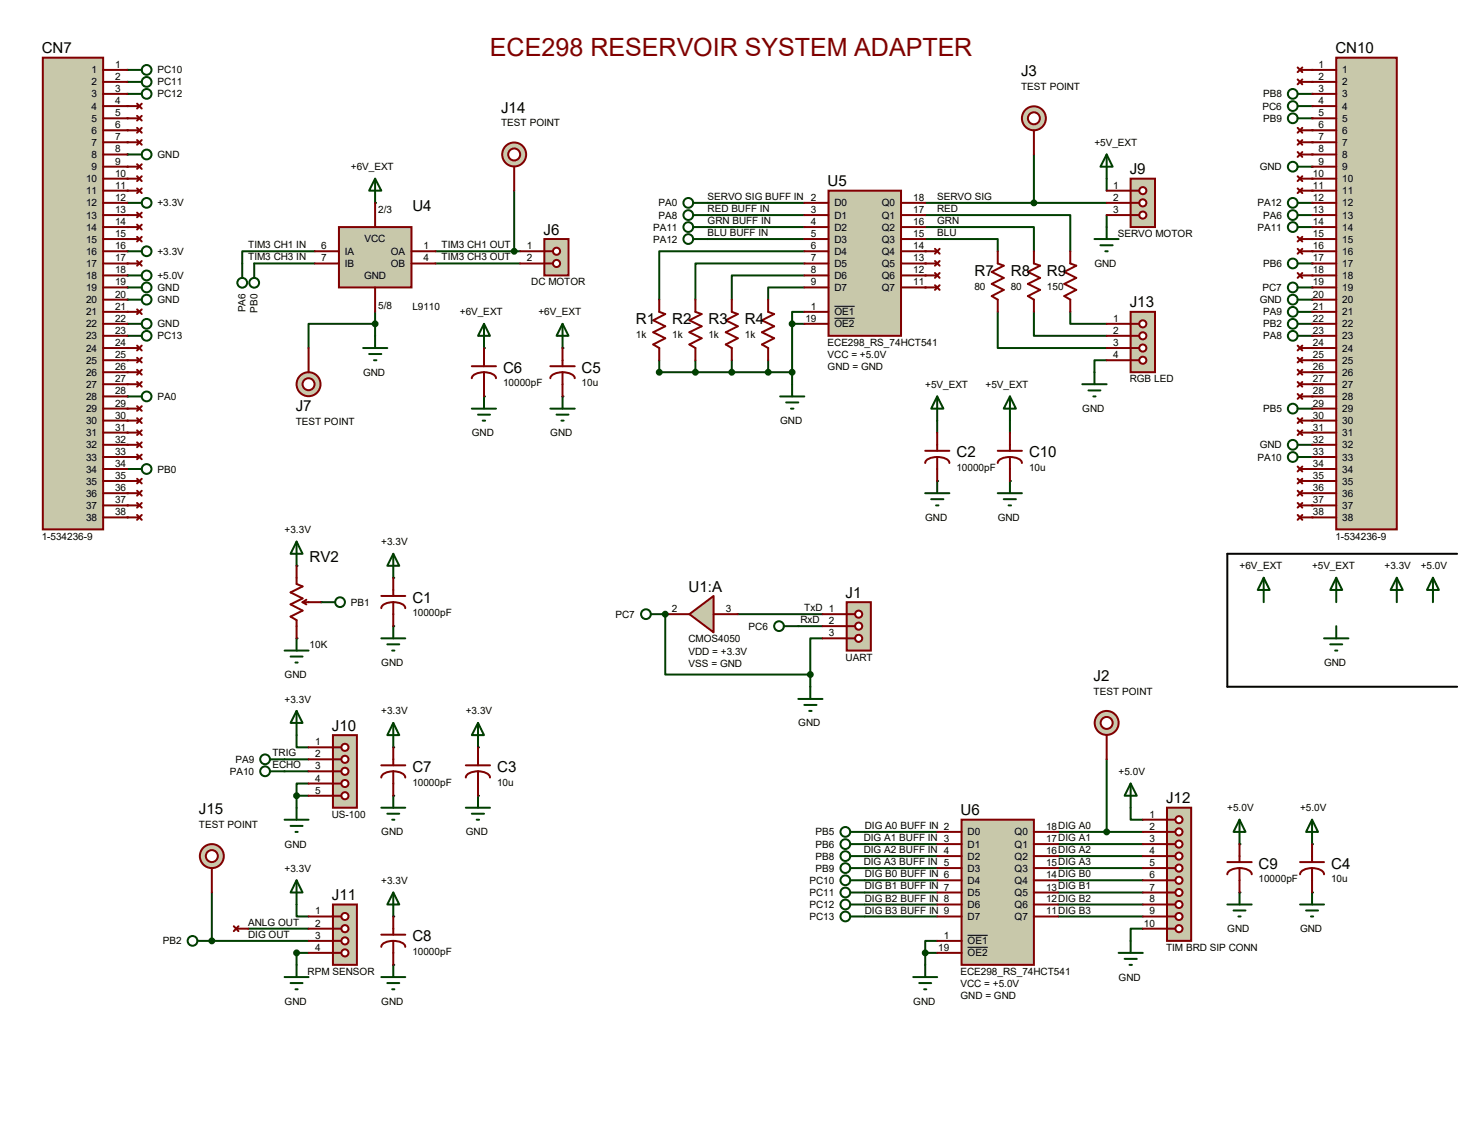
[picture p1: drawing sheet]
<svg xmlns="http://www.w3.org/2000/svg" width="279mm" height="216mm" viewBox="0 0 279 216" stroke-linecap="round" stroke-linejoin="round" font-family="sans-serif">
<path d="M48.5 50.2h11.6M60.1 47.9h-13.9v2.3M83.1 50.2h16.2" fill="none" stroke="#004000" stroke-width=".38"/>
<g fill="#004000">
<circle cx="71.6" cy="38.7" r=".19"/>
<circle cx="56.6" cy="121.8" r=".19"/>
<circle cx="56.6" cy="107.9" r=".19"/>
<circle cx="61.2" cy="114.9" r=".19"/>
</g>
<g fill="none" stroke="#004000" stroke-width=".38">
<path d="M211.2 34.1v2.3M190.4 59.5v6.9h20.8M197.3 59.5v4.6h13.9M204.3 59.5v2.3h6.9M211.2 41v2.3M211.2 68.7h-2.3v2.3M54.3 144.8h4.6M54.3 147.1h4.6M56.6 140.2v2.3h2.3M56.6 151.8v2.3M56.6 151.8h2.3M58.9 149.4h-2.3v2.4"/>
<path d="M165.1 158.7h13.8M215.8 154.1v2.2h2.3M165.1 161h13.8M165.1 163.3h13.8M165.1 165.6h13.8M165.1 167.9h13.8M165.1 170.2h13.8M165.1 172.5h13.8M165.1 174.8h13.8M178.9 179.5h-2.3v2.2M202 161h16.1M202 163.3h16.1"/>
<path d="M202 165.6h16.1M202 167.9h16.1M202 170.2h16.1M202 172.5h16.1M202 174.8h16.1M218.1 177.1h-2.3v2.4M176.6 181.7v2.3M176.6 181.7h2.3"/>
</g>
<g fill="#004000">
<circle cx="91.2" cy="151.8" r=".19"/>
<circle cx="91.2" cy="142.5" r=".19"/>
<circle cx="250.4" cy="170.2" r=".19"/>
<circle cx="250.4" cy="161" r=".19"/>
<circle cx="107.4" cy="75.6" r=".19"/>
<circle cx="107.4" cy="66.4" r=".19"/>
</g>
<path d="M135 38.7h18.5M135 41h18.5M135 43.3h18.5M135 45.6h18.5M176.6 41h27.7v6.9M176.6 43.3h20.7v4.6M176.6 45.6h13.8v2.3" fill="none" stroke="#004000" stroke-width=".38"/>
<g fill="#004000">
<circle cx="176.6" cy="47.9" r=".19"/>
<circle cx="176.6" cy="50.2" r=".19"/>
<circle cx="176.6" cy="52.5" r=".19"/>
<circle cx="176.6" cy="54.8" r=".19"/>
</g>
<path d="M127 117.1v11.6h27.6M140.8 117.1h16.2M152.4 119.4h4.6M154.6 128.7v2.3M157 121.8h-2.4v6.9M47.4 177.1h11.5M56.6 172.5v2.3h2.3" fill="none" stroke="#004000" stroke-width=".38"/>
<g fill="#004000">
<circle cx="127" cy="117.1" r=".19"/>
<circle cx="92.4" cy="75.6" r=".19"/>
<circle cx="92.4" cy="66.4" r=".19"/>
<circle cx="75.1" cy="119.4" r=".19"/>
<circle cx="75.1" cy="110.2" r=".19"/>
<circle cx="178.9" cy="91.7" r=".19"/>
</g>
<path d="M178.9 80.2v2.3" fill="none" stroke="#004000" stroke-width=".38"/>
<g fill="#004000">
<circle cx="75.1" cy="151.8" r=".19"/>
<circle cx="75.1" cy="142.5" r=".19"/>
<circle cx="75.1" cy="184" r=".19"/>
<circle cx="75.1" cy="174.8" r=".19"/>
<circle cx="236.6" cy="170.2" r=".19"/>
<circle cx="236.6" cy="161" r=".19"/>
<circle cx="192.7" cy="91.7" r=".19"/>
</g>
<path d="M192.7 80.2v2.3" fill="none" stroke="#004000" stroke-width=".38"/>
<g fill="#004000">
<circle cx="24.3" cy="13.3" r=".19"/>
<circle cx="24.3" cy="34.1" r=".19"/>
<circle cx="24.3" cy="36.4" r=".19"/>
<circle cx="24.3" cy="38.7" r=".19"/>
<circle cx="24.3" cy="41" r=".19"/>
<circle cx="24.3" cy="43.3" r=".19"/>
<circle cx="24.3" cy="45.6" r=".19"/>
<circle cx="24.3" cy="47.9" r=".19"/>
<circle cx="24.3" cy="50.2" r=".19"/>
<circle cx="24.3" cy="52.5" r=".19"/>
<circle cx="24.3" cy="54.8" r=".19"/>
<circle cx="24.3" cy="15.6" r=".19"/>
<circle cx="24.3" cy="57.1" r=".19"/>
<circle cx="24.3" cy="59.5" r=".19"/>
<circle cx="24.3" cy="61.8" r=".19"/>
<circle cx="24.3" cy="64.1" r=".19"/>
<circle cx="24.3" cy="66.4" r=".19"/>
<circle cx="24.3" cy="68.7" r=".19"/>
<circle cx="24.3" cy="71" r=".19"/>
<circle cx="24.3" cy="73.3" r=".19"/>
<circle cx="24.3" cy="75.6" r=".19"/>
<circle cx="24.3" cy="77.9" r=".19"/>
<circle cx="24.3" cy="17.9" r=".19"/>
<circle cx="24.3" cy="80.2" r=".19"/>
<circle cx="24.3" cy="82.5" r=".19"/>
<circle cx="24.3" cy="84.8" r=".19"/>
<circle cx="24.3" cy="87.2" r=".19"/>
<circle cx="24.3" cy="89.5" r=".19"/>
<circle cx="24.3" cy="91.7" r=".19"/>
<circle cx="24.3" cy="94.1" r=".19"/>
<circle cx="24.3" cy="96.4" r=".19"/>
<circle cx="24.3" cy="98.7" r=".19"/>
<circle cx="24.3" cy="20.2" r=".19"/>
<circle cx="24.3" cy="22.6" r=".19"/>
<circle cx="24.3" cy="24.8" r=".19"/>
<circle cx="24.3" cy="27.1" r=".19"/>
<circle cx="24.3" cy="29.5" r=".19"/>
<circle cx="24.3" cy="31.8" r=".19"/>
<circle cx="250.4" cy="13.3" r=".19"/>
<circle cx="250.4" cy="34.1" r=".19"/>
<circle cx="250.4" cy="36.4" r=".19"/>
<circle cx="250.4" cy="38.7" r=".19"/>
<circle cx="250.4" cy="41" r=".19"/>
<circle cx="250.4" cy="43.3" r=".19"/>
<circle cx="250.4" cy="45.6" r=".19"/>
<circle cx="250.4" cy="47.9" r=".19"/>
<circle cx="250.4" cy="50.2" r=".19"/>
<circle cx="250.4" cy="52.5" r=".19"/>
<circle cx="250.4" cy="54.8" r=".19"/>
<circle cx="250.4" cy="15.6" r=".19"/>
<circle cx="250.4" cy="57.1" r=".19"/>
<circle cx="250.4" cy="59.5" r=".19"/>
<circle cx="250.4" cy="61.8" r=".19"/>
<circle cx="250.4" cy="64.1" r=".19"/>
<circle cx="250.4" cy="66.4" r=".19"/>
<circle cx="250.4" cy="68.7" r=".19"/>
<circle cx="250.4" cy="71" r=".19"/>
<circle cx="250.4" cy="73.3" r=".19"/>
<circle cx="250.4" cy="75.6" r=".19"/>
<circle cx="250.4" cy="77.9" r=".19"/>
<circle cx="250.4" cy="17.9" r=".19"/>
<circle cx="250.4" cy="80.2" r=".19"/>
<circle cx="250.4" cy="82.5" r=".19"/>
<circle cx="250.4" cy="84.8" r=".19"/>
<circle cx="250.4" cy="87.2" r=".19"/>
<circle cx="250.4" cy="89.5" r=".19"/>
<circle cx="250.4" cy="91.7" r=".19"/>
<circle cx="250.4" cy="94.1" r=".19"/>
<circle cx="250.4" cy="96.4" r=".19"/>
<circle cx="250.4" cy="98.7" r=".19"/>
<circle cx="250.4" cy="20.2" r=".19"/>
<circle cx="250.4" cy="22.6" r=".19"/>
<circle cx="250.4" cy="24.8" r=".19"/>
<circle cx="250.4" cy="27.1" r=".19"/>
<circle cx="250.4" cy="29.5" r=".19"/>
<circle cx="250.4" cy="31.8" r=".19"/>
</g>
<g fill="none" stroke="#004000" stroke-width=".38">
<path d="M98.1 36.4v11.5M176.6 38.7h34.6M197.3 29.5v9.2M71.6 59.5v4.6M83.1 47.9h16.2M153.5 47.9h-27.7v9.2M153.5 50.2h-20.8v6.9M153.5 52.5h-13.8v4.6M153.5 54.8h-6.9v2.3M153.5 59.5h-2.3v2.3M71.6 61.8h-12.7v4.6M125.8 68.7v2.3h25.4"/>
<path d="M132.7 68.7v2.3M139.7 68.7v2.3M146.6 68.7v2.3M151.2 61.8v11.5M151.2 61.8h2.3M202 158.7h16.1M211.2 144.8v13.9M40.4 179.5h18.5M58.9 181.7h-2.3v2.3"/>
</g>
<circle cx="40.4" cy="179.5" r=".19" fill="#004000"/>
<g fill="none" stroke="#004000" stroke-width=".38">
<path d="M24.3 13.3h2.8M24.3 15.6h2.8M24.3 17.9h2.8M247.6 17.9h2.8M24.3 38.7h2.8M24.3 29.5h2.8M71.6 34.1l1.2 2.3h-2.4zM71.6 34.1v4.6M247.6 38.7h2.8M247.6 20.2h2.8M247.6 22.6h2.8M247.6 31.8h2.8"/>
<path d="M24.3 47.9h2.8M24.3 52.5h2.8M24.3 54.8h2.8M24.3 57.1h2.8M46.2 50.2v2.8M48.5 50.2v2.8M247.6 54.8h2.8M247.6 57.1h2.8M247.6 41h2.8M247.6 43.3h2.8M247.6 50.2h2.8M247.6 59.5h2.8"/>
<path d="M24.3 61.8h2.8M24.3 75.6h2.8M24.3 64.1h2.8M247.6 61.8h2.8M247.6 64.1h2.8M247.6 77.9h2.8M247.6 84.8h2.8M247.6 87.2h2.8M241.2 110.2l1.1 2.3h-2.3zM241.2 110.2v4.7M255 110.2l1.2 2.3h-2.3zM255 110.2v4.7"/>
<path d="M266.6 110.2l1.1 2.3h-2.3zM266.6 110.2v4.7M273.5 110.2l1.1 2.3h-2.3zM273.5 110.2v4.7M40.4 170.2v9.3"/>
<circle cx="28" cy="15.6" r=".93"/>
<circle cx="28" cy="17.9" r=".93"/>
<circle cx="28" cy="13.3" r=".93"/>
<circle cx="246.7" cy="17.9" r=".93"/>
<circle cx="28" cy="38.7" r=".93"/>
<circle cx="28" cy="29.5" r=".93"/>
<circle cx="246.7" cy="38.7" r=".93"/>
<circle cx="246.7" cy="20.2" r=".93"/>
<circle cx="246.7" cy="31.8" r=".93"/>
<circle cx="246.7" cy="22.6" r=".93"/>
<circle cx="28" cy="54.8" r=".93"/>
<circle cx="28" cy="47.9" r=".93"/>
<circle cx="28" cy="52.5" r=".93"/>
<circle cx="28" cy="57.1" r=".93"/>
<circle cx="46.2" cy="53.9" r=".93"/>
<circle cx="48.5" cy="53.9" r=".93"/>
<circle cx="246.7" cy="59.5" r=".93"/>
<circle cx="246.7" cy="50.2" r=".93"/>
<circle cx="246.7" cy="57.1" r=".93"/>
<circle cx="246.7" cy="41" r=".93"/>
<circle cx="246.7" cy="54.8" r=".93"/>
<circle cx="246.7" cy="43.3" r=".93"/>
<circle cx="28" cy="64.1" r=".93"/>
<circle cx="28" cy="75.6" r=".93"/>
<circle cx="28" cy="61.8" r=".93"/>
<circle cx="246.7" cy="61.8" r=".93"/>
<circle cx="246.7" cy="77.9" r=".93"/>
<circle cx="246.7" cy="64.1" r=".93"/>
<circle cx="246.7" cy="84.8" r=".93"/>
<circle cx="246.7" cy="87.2" r=".93"/>
</g>
<g fill="none" stroke="#800000" stroke-width=".38">
<path d="M26.2 19.8l.9 .9M27.1 19.8l-.9 .9M24.3 34.1h2.3M24.3 36.4h2.3M24.3 20.2h2.3M24.3 22.6h2.3M24.3 24.8h2.3M24.3 27.1h2.3M24.3 31.8h2.3M26.2 33.6l.9 .9M26.2 35.9l.9 .9M26.2 22.1l.9 .9"/>
<path d="M26.2 24.4l.9 .9M26.2 26.7l.9 .9M26.2 31.3l.9 .9M27.1 33.6l-.9 .9M27.1 35.9l-.9 .9M27.1 22.1l-.9 .9M27.1 24.4l-.9 .9M27.1 26.7l-.9 .9M27.1 31.3l-.9 .9M247.6 33.6l.9 .9M247.6 26.7l.9 .9M247.6 29l.9 .9"/>
<path d="M248.1 34.1h2.3M248.1 27.1h2.3M248.1 29.5h2.3M248.5 33.6l-.9 .9M248.5 26.7l-.9 .9M248.5 29l-.9 .9M24.3 43.3h2.3M26.2 42.8l.9 1M27.1 42.8l-.9 1M24.3 66.4h2.3M24.3 68.7h2.3M24.3 71h2.3"/>
<path d="M24.3 73.3h2.3M24.3 77.9h2.3M26.2 65.9l.9 .9M26.2 68.2l.9 .9M26.2 70.5l.9 1M26.2 72.9l.9 .8M26.2 77.5l.9 .9M27.1 65.9l-.9 .9M27.1 68.2l-.9 .9M27.1 70.5l-.9 1M27.1 72.9l-.9 .8M27.1 77.5l-.9 .9"/>
<path d="M24.3 82.5h2.3M24.3 87.2h2.3M26.2 82.1l.9 .9M26.2 86.7l.9 .9M27.1 82.1l-.9 .9M27.1 86.7l-.9 .9M247.6 93.6l.9 .9M247.6 98.2l.9 .9M248.1 94.1h2.3M248.1 98.7h2.3M248.5 93.6l-.9 .9M248.5 98.2l-.9 .9"/>
</g>
<path d="M278.1 105.6h-43.9v25.4h43.9" fill="none" stroke="#000" stroke-width=".38"/>
<path d="M103.9 45.6h4.6v6.9h-4.6z" fill="#c8c8aa" stroke="#800000" stroke-width=".38"/>
<path d="M103.9 47.9h1.6" fill="none" stroke="#800000" stroke-width=".38"/>
<circle cx="106.2" cy="50.2" r=".68" fill="#fff" stroke="#800000" stroke-width=".38"/>
<path d="M103.9 50.2h1.6" fill="none" stroke="#800000" stroke-width=".38"/>
<circle cx="106.2" cy="47.9" r=".68" fill="#fff" stroke="#800000" stroke-width=".38"/>
<path d="M99.3 47.9h4.6M99.3 50.2h4.6" fill="none" stroke="#800000" stroke-width=".38"/>
<path d="M64.7 43.3h13.8v11.5h-13.8z" fill="#c8c8aa" stroke="#800000" stroke-width=".38"/>
<path d="M71.6 38.7v4.6M60.1 47.9h4.6M60.1 50.2h4.6M71.6 54.8v4.7M78.5 47.9h4.6M78.5 50.2h4.6M56.6 107.9v3.5l1.1 .4-2.2 1.2 2.2 1.1-2.2 1.2 2.2 1.2-2.2 1.1 1.1 .7v3.5M57.7 114.9l.8 .4M57.7 114.9h3.5M58.5 114.4l-.8 .5" fill="none" stroke="#800000" stroke-width=".38"/>
<g fill="none" stroke="#004000" stroke-width=".38">
<path d="M132.3 38.7h2.7M69.3 66.4h4.6M70.4 67.5h2.4M71.4 68.7h.4M71.6 64.1v2.3M56.6 103.3l1.1 2.3h-2.2zM56.6 103.3v4.6M61.2 114.9h2.8M54.3 124.1h4.6M55.5 125.2h2.2M56.4 126.4h.4M56.6 121.8v2.3"/>
<circle cx="131.4" cy="38.7" r=".93"/>
<circle cx="64.9" cy="114.9" r=".93"/>
</g>
<path d="M215.8 34.1h4.6v9.2h-4.6z" fill="#c8c8aa" stroke="#800000" stroke-width=".38"/>
<path d="M215.8 36.4h1.6" fill="none" stroke="#800000" stroke-width=".38"/>
<circle cx="218.1" cy="38.7" r=".68" fill="#fff" stroke="#800000" stroke-width=".38"/>
<path d="M215.8 38.7h1.6" fill="none" stroke="#800000" stroke-width=".38"/>
<circle cx="218.1" cy="41" r=".68" fill="#fff" stroke="#800000" stroke-width=".38"/>
<path d="M215.8 41h1.6" fill="none" stroke="#800000" stroke-width=".38"/>
<circle cx="218.1" cy="36.4" r=".68" fill="#fff" stroke="#800000" stroke-width=".38"/>
<path d="M211.2 36.4h4.6M211.2 38.7h4.6M211.2 41h4.6" fill="none" stroke="#800000" stroke-width=".38"/>
<path d="M211.2 29.5l1.1 2.3h-2.3zM211.2 29.5v4.6M208.9 45.6h4.6M210 46.8h2.3M210.9 47.9h.5M211.2 43.3v2.3" fill="none" stroke="#004000" stroke-width=".38"/>
<path d="M63.5 140.2h4.6v13.9h-4.6z" fill="#c8c8aa" stroke="#800000" stroke-width=".38"/>
<path d="M63.5 142.5h1.7" fill="none" stroke="#800000" stroke-width=".38"/>
<circle cx="65.8" cy="142.5" r=".68" fill="#fff" stroke="#800000" stroke-width=".38"/>
<path d="M63.5 144.8h1.7" fill="none" stroke="#800000" stroke-width=".38"/>
<circle cx="65.8" cy="144.8" r=".68" fill="#fff" stroke="#800000" stroke-width=".38"/>
<path d="M63.5 147.1h1.7" fill="none" stroke="#800000" stroke-width=".38"/>
<circle cx="65.8" cy="147.1" r=".68" fill="#fff" stroke="#800000" stroke-width=".38"/>
<path d="M63.5 149.4h1.7" fill="none" stroke="#800000" stroke-width=".38"/>
<circle cx="65.8" cy="149.4" r=".68" fill="#fff" stroke="#800000" stroke-width=".38"/>
<path d="M63.5 151.8h1.7" fill="none" stroke="#800000" stroke-width=".38"/>
<circle cx="65.8" cy="151.8" r=".68" fill="#fff" stroke="#800000" stroke-width=".38"/>
<path d="M58.9 142.5h4.6M58.9 144.8h4.6M58.9 147.1h4.6M58.9 149.4h4.6M58.9 151.8h4.6" fill="none" stroke="#800000" stroke-width=".38"/>
<g fill="none" stroke="#004000" stroke-width=".38">
<path d="M255 119.4v2.4M56.6 135.6l1.1 2.3h-2.2zM56.6 135.6v4.6M252.7 121.8h4.6M253.9 122.9h2.3M254.8 124.1h.4M51.5 144.8h2.8M51.5 147.1h2.8M54.3 156.3h4.6M55.5 157.5h2.2M56.4 158.7h.4M56.6 154.1v2.2"/>
<path d="M56.6 167.9l1.1 2.3h-2.2zM56.6 167.9v4.6M54.3 186.4h4.6M55.5 187.5h2.2M56.4 188.7h.4M56.6 184v2.4"/>
<circle cx="50.6" cy="144.8" r=".93"/>
<circle cx="50.6" cy="147.1" r=".93"/>
</g>
<circle cx="56.6" cy="151.8" r=".47" fill="#004000" stroke="#004000" stroke-width=".38"/>
<path d="M222.7 154.1h4.6v25.4h-4.6z" fill="#c8c8aa" stroke="#800000" stroke-width=".38"/>
<path d="M222.7 156.3h1.6" fill="none" stroke="#800000" stroke-width=".38"/>
<circle cx="225" cy="156.3" r=".68" fill="#fff" stroke="#800000" stroke-width=".38"/>
<path d="M222.7 158.7h1.6" fill="none" stroke="#800000" stroke-width=".38"/>
<circle cx="225" cy="158.7" r=".68" fill="#fff" stroke="#800000" stroke-width=".38"/>
<path d="M222.7 161h1.6" fill="none" stroke="#800000" stroke-width=".38"/>
<circle cx="225" cy="161" r=".68" fill="#fff" stroke="#800000" stroke-width=".38"/>
<path d="M222.7 163.3h1.6" fill="none" stroke="#800000" stroke-width=".38"/>
<circle cx="225" cy="163.3" r=".68" fill="#fff" stroke="#800000" stroke-width=".38"/>
<path d="M222.7 165.6h1.6" fill="none" stroke="#800000" stroke-width=".38"/>
<circle cx="225" cy="165.6" r=".68" fill="#fff" stroke="#800000" stroke-width=".38"/>
<path d="M222.7 167.9h1.6" fill="none" stroke="#800000" stroke-width=".38"/>
<circle cx="225" cy="167.9" r=".68" fill="#fff" stroke="#800000" stroke-width=".38"/>
<path d="M222.7 170.2h1.6" fill="none" stroke="#800000" stroke-width=".38"/>
<circle cx="225" cy="170.2" r=".68" fill="#fff" stroke="#800000" stroke-width=".38"/>
<path d="M222.7 172.5h1.6" fill="none" stroke="#800000" stroke-width=".38"/>
<circle cx="225" cy="172.5" r=".68" fill="#fff" stroke="#800000" stroke-width=".38"/>
<path d="M222.7 174.8h1.6" fill="none" stroke="#800000" stroke-width=".38"/>
<circle cx="225" cy="174.8" r=".68" fill="#fff" stroke="#800000" stroke-width=".38"/>
<path d="M222.7 177.1h1.6" fill="none" stroke="#800000" stroke-width=".38"/>
<circle cx="225" cy="177.1" r=".68" fill="#fff" stroke="#800000" stroke-width=".38"/>
<path d="M218.1 156.3h4.6M218.1 158.7h4.6M218.1 161h4.6M218.1 163.3h4.6M218.1 165.6h4.6M218.1 167.9h4.6M218.1 170.2h4.6M218.1 172.5h4.6M218.1 174.8h4.6M218.1 177.1h4.6" fill="none" stroke="#800000" stroke-width=".38"/>
<path d="M215.8 149.4l1.2 2.4h-2.4zM215.8 149.4v4.7M215.8 179.5v2.2M213.5 181.7h4.6M214.6 182.9h2.4M215.6 184h.4" fill="none" stroke="#004000" stroke-width=".38"/>
<path d="M183.5 156.3h13.8v27.7h-13.8z" fill="#c8c8aa" stroke="#800000" stroke-width=".38"/>
<g fill="none" stroke="#800000" stroke-width=".38">
<path d="M178.9 158.7h4.6M197.3 158.7h4.7M178.9 161h4.6M178.9 163.3h4.6M178.9 165.6h4.6M178.9 167.9h4.6M178.9 170.2h4.6M178.9 172.5h4.6M178.9 174.8h4.6M178.9 179.5h4.6M197.3 161h4.7M197.3 163.3h4.7"/>
<path d="M197.3 165.6h4.7M197.3 167.9h4.7M197.3 170.2h4.7M197.3 172.5h4.7M197.3 174.8h4.7M178.9 181.7h4.6"/>
</g>
<path d="M184.7 178.4h3.8M184.7 180.7h3.8" fill="none" stroke="#000" stroke-width=".19"/>
<g fill="none" stroke="#004000" stroke-width=".38">
<path d="M148.9 75.6h4.6M150 76.8h2.4M151 77.9h.4M151.2 73.3v2.3M162.3 158.7h2.8M162.3 161h2.8M162.3 163.3h2.8M162.3 165.6h2.8M162.3 167.9h2.8M162.3 170.2h2.8M162.3 172.5h2.8M162.3 174.8h2.8"/>
<path d="M174.3 186.4h4.6M175.4 187.5h2.3M176.4 188.7h.4M176.6 184v2.4"/>
<circle cx="161.3" cy="158.7" r=".93"/>
<circle cx="161.3" cy="170.2" r=".93"/>
<circle cx="161.3" cy="165.6" r=".93"/>
<circle cx="161.3" cy="172.5" r=".93"/>
<circle cx="161.3" cy="161" r=".93"/>
<circle cx="161.3" cy="167.9" r=".93"/>
<circle cx="161.3" cy="174.8" r=".93"/>
<circle cx="161.3" cy="163.3" r=".93"/>
</g>
<circle cx="176.6" cy="181.7" r=".47" fill="#004000" stroke="#004000" stroke-width=".38"/>
<path d="M215.8 59.5h4.6v11.5h-4.6z" fill="#c8c8aa" stroke="#800000" stroke-width=".38"/>
<path d="M215.8 61.8h1.6" fill="none" stroke="#800000" stroke-width=".38"/>
<circle cx="218.1" cy="61.8" r=".68" fill="#fff" stroke="#800000" stroke-width=".38"/>
<path d="M215.8 64.1h1.6" fill="none" stroke="#800000" stroke-width=".38"/>
<circle cx="218.1" cy="64.1" r=".68" fill="#fff" stroke="#800000" stroke-width=".38"/>
<path d="M215.8 66.4h1.6" fill="none" stroke="#800000" stroke-width=".38"/>
<circle cx="218.1" cy="66.4" r=".68" fill="#fff" stroke="#800000" stroke-width=".38"/>
<path d="M215.8 68.7h1.6" fill="none" stroke="#800000" stroke-width=".38"/>
<circle cx="218.1" cy="68.7" r=".68" fill="#fff" stroke="#800000" stroke-width=".38"/>
<g fill="none" stroke="#800000" stroke-width=".38">
<path d="M176.6 54.8h2.3M176.6 47.9h2.3M176.6 50.2h2.3M176.6 52.5h2.3M178.4 54.4l.9 .9M178.4 47.5l.9 .9M178.4 49.8l.9 .9M178.4 52.1l.9 .9M179.3 54.4l-.9 .9M179.3 47.5l-.9 .9M179.3 49.8l-.9 .9M179.3 52.1l-.9 .9"/>
<path d="M190.4 47.9v2.3l1.2 .5-2.3 1.2 2.3 1.1-2.3 1.1 2.3 1.2-2.3 1.2 1.1 .6v2.4M197.3 47.9v2.3l1.2 .5-2.3 1.2 2.3 1.1-2.3 1.1 2.3 1.2-2.3 1.2 1.1 .6v2.4M204.3 47.9v2.3l1.1 .5-2.3 1.2 2.3 1.1-2.3 1.1 2.3 1.2-2.3 1.2 1.2 .6v2.4M105 69.8h4.7M107.4 71a2.15 2.15 0 0 1 2.3 1.1M107.4 71a2.15 2.15 0 0 0-2.4 1.1M107.4 66.4v3.4M107.4 71v4.6M211.2 61.8h4.6M211.2 64.1h4.6M211.2 66.4h4.6M211.2 68.7h4.6"/>
<path d="M88.9 146h4.6M91.2 147.1a2.06 2.06 0 0 1 2.3 1.2M91.2 147.1a2.08 2.08 0 0 0-2.3 1.2M91.2 142.5v3.5M91.2 147.1v4.7M248.1 164.4h4.6M250.4 165.6a2.06 2.06 0 0 1 2.3 1.2M250.4 165.6a2.06 2.06 0 0 0-2.3 1.2M250.4 161v3.4M250.4 165.6v4.6"/>
</g>
<g fill="none" stroke="#004000" stroke-width=".38">
<path d="M132.3 41h2.7M132.3 43.3h2.7M132.3 45.6h2.7M105 77.9h4.7M106.2 79.1h2.3M107.4 61.8l1.1 2.3h-2.3zM107.4 61.8v4.6M107.4 75.6v2.3M206.5 73.3h4.7M207.7 74.5h2.3M208.7 75.6h.4M208.9 71v2.3"/>
<path d="M107.1 80.2h.5M91.2 137.9l1.2 2.3h-2.4zM91.2 137.9v4.6M88.9 154.1h4.6M90 155.2h2.4M91 156.3h.4M91.2 151.8v2.3M250.4 156.3l1.1 2.4h-2.2zM250.4 156.3v4.7M248.1 172.5h4.6M249.3 173.7h2.2M250.2 174.8h.4"/>
<path d="M250.4 170.2v2.3"/>
<circle cx="131.4" cy="43.3" r=".93"/>
<circle cx="131.4" cy="45.6" r=".93"/>
<circle cx="131.4" cy="41" r=".93"/>
</g>
<path d="M158.1 36.4h13.9v27.7h-13.9z" fill="#c8c8aa" stroke="#800000" stroke-width=".38"/>
<g fill="none" stroke="#800000" stroke-width=".38">
<path d="M153.5 38.7h4.6M172 38.7h4.6M153.5 41h4.6M153.5 43.3h4.6M153.5 45.6h4.6M153.5 47.9h4.6M153.5 50.2h4.6M153.5 52.5h4.6M153.5 54.8h4.6M153.5 59.5h4.6M172 41h4.6M172 43.3h4.6"/>
<path d="M172 45.6h4.6M172 47.9h4.6M172 50.2h4.6M172 52.5h4.6M172 54.8h4.6M153.5 61.8h4.6M44.6 176.7l.9 .9M45.1 177.1h2.3M45.5 176.7l-.9 .9"/>
</g>
<path d="M159.3 58.4h3.8M159.3 60.7h3.8" fill="none" stroke="#000" stroke-width=".19"/>
<g fill="none" stroke="#004000" stroke-width=".38">
<path d="M37.7 179.5h2.7"/>
<circle cx="36.7" cy="179.5" r=".93"/>
</g>
<path d="M63.5 172.5h4.6v11.5h-4.6z" fill="#c8c8aa" stroke="#800000" stroke-width=".38"/>
<path d="M63.5 174.8h1.7" fill="none" stroke="#800000" stroke-width=".38"/>
<circle cx="65.8" cy="174.8" r=".68" fill="#fff" stroke="#800000" stroke-width=".38"/>
<path d="M63.5 177.1h1.7" fill="none" stroke="#800000" stroke-width=".38"/>
<circle cx="65.8" cy="177.1" r=".68" fill="#fff" stroke="#800000" stroke-width=".38"/>
<path d="M63.5 179.5h1.7" fill="none" stroke="#800000" stroke-width=".38"/>
<circle cx="65.8" cy="179.5" r=".68" fill="#fff" stroke="#800000" stroke-width=".38"/>
<path d="M63.5 181.7h1.7" fill="none" stroke="#800000" stroke-width=".38"/>
<circle cx="65.8" cy="181.7" r=".68" fill="#fff" stroke="#800000" stroke-width=".38"/>
<path d="M58.9 174.8h4.6M58.9 177.1h4.6M58.9 179.5h4.6M58.9 181.7h4.6" fill="none" stroke="#800000" stroke-width=".38"/>
<g fill="none" stroke="#004000" stroke-width=".38">
<path d="M90 77.9h4.7M91.2 79.1h2.3M92.4 75.6v2.3M92.1 80.2h.5M124.2 117.1h2.8"/>
<circle cx="123.3" cy="117.1" r=".93"/>
</g>
<path d="M161.6 114.9h4.6v9.2h-4.6z" fill="#c8c8aa" stroke="#800000" stroke-width=".38"/>
<path d="M161.6 117.1h1.6" fill="none" stroke="#800000" stroke-width=".38"/>
<circle cx="163.9" cy="119.4" r=".68" fill="#fff" stroke="#800000" stroke-width=".38"/>
<path d="M161.6 119.4h1.6" fill="none" stroke="#800000" stroke-width=".38"/>
<circle cx="163.9" cy="121.8" r=".68" fill="#fff" stroke="#800000" stroke-width=".38"/>
<path d="M161.6 121.8h1.6" fill="none" stroke="#800000" stroke-width=".38"/>
<circle cx="163.9" cy="117.1" r=".68" fill="#fff" stroke="#800000" stroke-width=".38"/>
<path d="M157 117.1h4.6M157 119.4h4.6M157 121.8h4.6" fill="none" stroke="#800000" stroke-width=".38"/>
<path d="M152.4 133.3h4.6M153.5 134.5h2.3M154.4 135.6h.5M154.6 131v2.3" fill="none" stroke="#004000" stroke-width=".38"/>
<path d="M131.6 117.1l4.6-3.4v6.9z" fill="#c8c8aa" stroke="#800000" stroke-width=".38"/>
<g fill="none" stroke="#800000" stroke-width=".38">
<path d="M24.3 45.6h2.3M24.3 50.2h2.3M24.3 59.5h2.3M24.3 41h2.3M26.2 45.2l.9 .9M26.2 49.8l.9 .9M26.2 59l.9 .9M26.2 40.6l.9 .8M27.1 45.2l-.9 .9M27.1 49.8l-.9 .9M27.1 59l-.9 .9M27.1 40.6l-.9 .8"/>
<path d="M26.2 79.8l.9 .9M27.1 79.8l-.9 .9M90 69.8h4.7M92.4 71a2.15 2.15 0 0 0-2.4 1.1M92.4 71a2.09 2.09 0 0 1 2.3 1.1M92.4 66.4v3.4M92.4 71v4.6M24.3 80.2h2.3M24.3 84.8h2.3M24.3 91.7h2.3M24.3 94.1h2.3M24.3 96.4h2.3"/>
<path d="M24.3 98.7h2.3M26.2 84.4l.9 .9M26.2 91.3l.9 .9M26.2 93.6l.9 .9M26.2 95.9l.9 .9M26.2 98.2l.9 .9M27.1 84.4l-.9 .9M27.1 91.3l-.9 .9M27.1 93.6l-.9 .9M27.1 95.9l-.9 .9M27.1 98.2l-.9 .9M176.6 86h4.6"/>
<path d="M178.9 87.2a2.04 2.04 0 0 0-2.3 1.1M178.9 87.2a2.07 2.07 0 0 1 2.3 1.1M178.9 82.5v3.5M178.9 87.2v4.5M190.4 86h4.6M192.7 87.2a2.04 2.04 0 0 1 2.3 1.1M192.7 87.2a2.07 2.07 0 0 0-2.3 1.1M192.7 82.5v3.5M192.7 87.2v4.5M72.8 113.7h4.5M75.1 114.9a2.04 2.04 0 0 0-2.3 1.1M75.1 114.9a2.04 2.04 0 0 1 2.2 1.1"/>
<path d="M75.1 110.2v3.5M75.1 114.9v4.5M127 117.1h4.6M136.2 117.1h4.6M72.8 146h4.5M75.1 147.1a2.06 2.06 0 0 0-2.3 1.2M75.1 147.1a2.06 2.06 0 0 1 2.2 1.2M75.1 142.5v3.5M75.1 147.1v4.7M72.8 178.3h4.5M75.1 179.5a2.04 2.04 0 0 0-2.3 1.1M75.1 179.5a2.04 2.04 0 0 1 2.2 1.1"/>
<path d="M75.1 174.8v3.5M75.1 179.5v4.5M234.2 164.4h4.7M236.6 165.6a2.12 2.12 0 0 0-2.4 1.2M236.6 165.6a2.12 2.12 0 0 1 2.3 1.2M236.6 161v3.4M236.6 165.6v4.6"/>
</g>
<g fill="none" stroke="#004000" stroke-width=".38">
<path d="M92.4 61.8l1.1 2.3h-2.3zM92.4 61.8v4.6M178.9 75.6l1.1 2.3h-2.3zM178.9 75.6v4.6M192.7 75.6l1.2 2.3h-2.3zM192.7 75.6v4.6M24.3 89.5h2.8M176.6 94.1h4.6M177.7 95.2h2.3M178.6 96.4h.5M178.9 91.7v2.4M190.4 94.1h4.6"/>
<path d="M191.6 95.2h2.3M192.5 96.4h.5M192.7 91.7v2.4M75.1 105.6l1.1 2.3h-2.3zM75.1 105.6v4.6M75.1 119.4v2.4M149.6 119.4h2.8M72.8 121.8h4.5M73.9 122.9h2.3M74.8 124.1h.5M75.1 137.9l1.1 2.3h-2.3zM75.1 137.9v4.6"/>
<path d="M72.8 154.1h4.5M73.9 155.2h2.3M74.8 156.3h.5M75.1 151.8v2.3M236.6 156.3l1.1 2.4h-2.3zM236.6 156.3v4.7M75.1 170.2l1.1 2.3h-2.3zM75.1 170.2v4.6M234.2 172.5h4.7M235.4 173.7h2.3M236.3 174.8h.5M236.6 170.2v2.3"/>
<path d="M72.8 186.4h4.5M73.9 187.5h2.3M74.8 188.7h.5M75.1 184v2.4"/>
<circle cx="28" cy="89.5" r=".93"/>
<circle cx="148.7" cy="119.4" r=".93"/>
</g>
<g fill="#004000" stroke="#004000" stroke-width=".38">
<circle cx="154.6" cy="128.7" r=".47"/>
<circle cx="127" cy="117.1" r=".47"/>
</g>
<path d="M8.2 11h11.5v90h-11.5z" fill="#c8c8aa" stroke="#800000" stroke-width=".38"/>
<g fill="none" stroke="#800000" stroke-width=".38">
<path d="M19.7 13.3h4.6M19.7 15.6h4.6M19.7 17.9h4.6M247.6 12.9l.9 .9M247.6 15.2l.9 .9M248.1 13.3h2.3M248.1 15.6h2.3M248.5 12.9l-.9 .9M248.5 15.2l-.9 .9M19.7 34.1h4.6M19.7 36.4h4.6M19.7 38.7h4.6"/>
<path d="M19.7 20.2h4.6M19.7 22.6h4.6M19.7 24.8h4.6M19.7 27.1h4.6M19.7 29.5h4.6M19.7 31.8h4.6M247.6 24.4l.9 .9M247.6 35.9l.9 .9M248.1 36.4h2.3M248.1 24.8h2.3M248.5 24.4l-.9 .9M248.5 35.9l-.9 .9"/>
<path d="M19.7 41h4.6M19.7 43.3h4.6M19.7 45.6h4.6M19.7 47.9h4.6M19.7 50.2h4.6M19.7 52.5h4.6M19.7 54.8h4.6M19.7 57.1h4.6M19.7 59.5h4.6M247.6 45.2l.9 .9M247.6 47.5l.9 .9M247.6 52.1l.9 .9"/>
<path d="M248.1 45.6h2.3M248.1 47.9h2.3M248.1 52.5h2.3M248.5 45.2l-.9 .9M248.5 47.5l-.9 .9M248.5 52.1l-.9 .9M19.7 61.8h4.6M19.7 64.1h4.6M19.7 66.4h4.6M19.7 68.7h4.6M19.7 71h4.6M19.7 73.3h4.6"/>
<path d="M19.7 75.6h4.6M19.7 77.9h4.6M247.6 65.9l.9 .9M247.6 68.2l.9 .9M247.6 70.5l.9 1M247.6 72.9l.9 .8M247.6 75.1l.9 1M247.6 79.8l.9 .9M248.1 66.4h2.3M248.1 68.7h2.3M248.1 71h2.3M248.1 73.3h2.3"/>
<path d="M248.1 75.6h2.3M248.5 65.9l-.9 .9M248.5 68.2l-.9 .9M248.5 70.5l-.9 1M248.5 72.9l-.9 .8M248.5 75.1l-.9 1M248.5 79.8l-.9 .9M19.7 80.2h4.6M19.7 82.5h4.6M19.7 84.8h4.6M19.7 87.2h4.6M19.7 89.5h4.6"/>
<path d="M19.7 91.7h4.6M19.7 94.1h4.6M19.7 96.4h4.6M19.7 98.7h4.6M247.6 82.1l.9 .9M247.6 91.3l.9 .9M247.6 89l.9 .9M247.6 95.9l.9 .9M248.1 80.2h2.3M248.1 82.5h2.3M248.1 89.5h2.3M248.1 91.7h2.3"/>
<path d="M248.1 96.4h2.3M248.5 82.1l-.9 .9M248.5 91.3l-.9 .9M248.5 89l-.9 .9M248.5 95.9l-.9 .9"/>
</g>
<path d="M255 11h11.6v90h-11.6z" fill="#c8c8aa" stroke="#800000" stroke-width=".38"/>
<g fill="none" stroke="#800000" stroke-width=".38">
<path d="M250.4 13.3h4.6M250.4 15.6h4.6M250.4 17.9h4.6M250.4 34.1h4.6M250.4 36.4h4.6M250.4 38.7h4.6M250.4 20.2h4.6M250.4 22.6h4.6M250.4 24.8h4.6M250.4 27.1h4.6M250.4 29.5h4.6M250.4 31.8h4.6"/>
<path d="M125.8 57.1v2.4l1.2 .4-2.3 1.2 2.3 1.1-2.3 1.2 2.3 1.1-2.3 1.2 1.1 .7v2.3M132.7 57.1v2.4l1.2 .4-2.3 1.2 2.3 1.1-2.3 1.2 2.3 1.1-2.3 1.2 1.1 .7v2.3M139.7 57.1v2.4l1.1 .4-2.3 1.2 2.3 1.1-2.3 1.2 2.3 1.1-2.3 1.2 1.2 .7v2.3M146.6 57.1v2.4l1.1 .4-2.3 1.2 2.3 1.1-2.3 1.2 2.3 1.1-2.3 1.2 1.2 .7v2.3M250.4 41h4.6M250.4 43.3h4.6M250.4 45.6h4.6M250.4 47.9h4.6M250.4 50.2h4.6M250.4 52.5h4.6M250.4 54.8h4.6M250.4 57.1h4.6"/>
<path d="M250.4 59.5h4.6M250.4 61.8h4.6M250.4 64.1h4.6M250.4 66.4h4.6M250.4 68.7h4.6M250.4 71h4.6M250.4 73.3h4.6M250.4 75.6h4.6M250.4 77.9h4.6M250.4 80.2h4.6M250.4 82.5h4.6M250.4 84.8h4.6"/>
<path d="M250.4 87.2h4.6M250.4 89.5h4.6M250.4 91.7h4.6M250.4 94.1h4.6M250.4 96.4h4.6M250.4 98.7h4.6"/>
</g>
<g fill="#004000" stroke="#004000" stroke-width=".38">
<circle cx="151.2" cy="71" r=".47"/>
<circle cx="151.2" cy="61.8" r=".47"/>
<circle cx="146.6" cy="71" r=".47"/>
<circle cx="139.7" cy="71" r=".47"/>
<circle cx="132.7" cy="71" r=".47"/>
</g>
<circle cx="211.2" cy="137.9" r="2.29" fill="#c8c8aa" stroke="#800000" stroke-width=".38"/>
<circle cx="211.2" cy="137.9" r="1.14" fill="#fff" stroke="#800000" stroke-width=".38"/>
<path d="M211.2 140.2v4.6" fill="none" stroke="#800000" stroke-width=".38"/>
<circle cx="211.2" cy="158.7" r=".47" fill="#004000" stroke="#004000" stroke-width=".38"/>
<circle cx="197.3" cy="22.6" r="2.29" fill="#c8c8aa" stroke="#800000" stroke-width=".38"/>
<circle cx="197.3" cy="22.6" r="1.14" fill="#fff" stroke="#800000" stroke-width=".38"/>
<path d="M197.3 24.8v4.7" fill="none" stroke="#800000" stroke-width=".38"/>
<g fill="#004000" stroke="#004000" stroke-width=".38">
<circle cx="197.3" cy="38.7" r=".47"/>
<circle cx="125.8" cy="71" r=".47"/>
</g>
<circle cx="58.9" cy="73.3" r="2.29" fill="#c8c8aa" stroke="#800000" stroke-width=".38"/>
<circle cx="58.9" cy="73.3" r="1.14" fill="#fff" stroke="#800000" stroke-width=".38"/>
<path d="M58.9 66.4v4.6" fill="none" stroke="#800000" stroke-width=".38"/>
<circle cx="71.6" cy="61.8" r=".47" fill="#004000" stroke="#004000" stroke-width=".38"/>
<circle cx="98.1" cy="29.5" r="2.29" fill="#c8c8aa" stroke="#800000" stroke-width=".38"/>
<circle cx="98.1" cy="29.5" r="1.14" fill="#fff" stroke="#800000" stroke-width=".38"/>
<path d="M98.1 31.8v4.6" fill="none" stroke="#800000" stroke-width=".38"/>
<circle cx="98.1" cy="47.9" r=".47" fill="#004000" stroke="#004000" stroke-width=".38"/>
<circle cx="40.4" cy="163.3" r="2.29" fill="#c8c8aa" stroke="#800000" stroke-width=".38"/>
<circle cx="40.4" cy="163.3" r="1.14" fill="#fff" stroke="#800000" stroke-width=".38"/>
<path d="M40.4 165.6v4.6" fill="none" stroke="#800000" stroke-width=".38"/>
<g fill="#004000" stroke="#004000" stroke-width=".38">
<circle cx="56.6" cy="181.7" r=".47"/>
<circle cx="40.4" cy="179.5" r=".47"/>
</g>
<text font-size="4.8" fill="#800000" x="93.5" y="10.7">ECE298 RESERVOIR SYSTEM ADAPTER</text>
<g font-size="2.9">
<text x="8" y="10.2">CN7</text>
<text x="254.8" y="10.2">CN10</text>
<text x="194.9" y="14.6">J3</text>
<text x="95.6" y="21.5">J14</text>
<text x="157.9" y="35.6">U5</text>
<text x="215.6" y="33.3">J9</text>
<text x="78.7" y="40.2">U4</text>
<text x="103.7" y="44.8">J6</text>
<text x="186" y="52.6">R7</text>
<text x="192.9" y="52.6">R8</text>
<text x="199.8" y="52.6">R9</text>
<text x="215.6" y="58.6">J13</text>
<text x="121.4" y="61.8">R1</text>
<text x="128.3" y="61.8">R2</text>
<text x="135.2" y="61.8">R3</text>
<text x="142.2" y="61.8">R4</text>
<text x="96" y="71.1">C6</text>
<text x="111" y="71.1">C5</text>
<text x="56.4" y="78.4">J7</text>
<text x="182.5" y="87.2">C2</text>
<text x="196.4" y="87.2">C10</text>
<text x="59.1" y="107.1">RV2</text>
<text x="131.4" y="112.9">U1:A</text>
<text x="78.7" y="114.9">C1</text>
<text x="161.4" y="114">J1</text>
<text x="208.7" y="129.9">J2</text>
<text x="63.3" y="139.4">J10</text>
<text x="78.7" y="147.2">C7</text>
<text x="94.9" y="147.2">C3</text>
<text x="38" y="155.3">J15</text>
<text x="183.3" y="155.5">U6</text>
<text x="222.5" y="153.2">J12</text>
<text x="240.2" y="165.7">C9</text>
<text x="254" y="165.7">C4</text>
<text x="63.3" y="171.7">J11</text>
<text x="78.7" y="179.5">C8</text>
</g>
<g font-size="1.9">
<text x="17.5" y="14">1</text>
<text x="17.5" y="16.3">2</text>
<text x="22" y="13">1</text>
<text x="22" y="15.2">2</text>
<text x="22" y="17.5">3</text>
<text x="30.1" y="14">PC10</text>
<text x="30.1" y="16.3">PC11</text>
<text x="194.9" y="17.2">TEST POINT</text>
<text x="251.6" y="13">1</text>
<text x="251.6" y="15.2">2</text>
<text x="251.6" y="17.5">3</text>
<text x="256.2" y="14">1</text>
<text x="256.2" y="16.3">2</text>
<text x="17.5" y="18.6">3</text>
<text x="17.5" y="20.9">4</text>
<text x="17.5" y="23.2">5</text>
<text x="22" y="19.9">4</text>
<text x="22" y="22.2">5</text>
<text x="30.1" y="18.6">PC12</text>
<text x="240.9" y="20.9">PC6</text>
<text x="241" y="18.6">PB8</text>
<text x="241" y="23.2">PB9</text>
<text x="251.6" y="19.9">4</text>
<text x="251.6" y="22.2">5</text>
<text x="256.2" y="18.6">3</text>
<text x="256.2" y="20.9">4</text>
<text x="256.2" y="23.2">5</text>
<text x="17.5" y="25.5">6</text>
<text x="17.5" y="27.8">7</text>
<text x="22" y="24.5">6</text>
<text x="22" y="26.8">7</text>
<text x="22" y="29.1">8</text>
<text x="95.6" y="24.1">TEST POINT</text>
<text x="208.9" y="27.8">+5V_EXT</text>
<text x="251.6" y="24.5">6</text>
<text x="251.6" y="26.8">7</text>
<text x="251.6" y="29.1">8</text>
<text x="256.2" y="25.5">6</text>
<text x="256.2" y="27.8">7</text>
<text x="16.4" y="34.8">10</text>
<text x="17.5" y="30.1">8</text>
<text x="17.5" y="32.5">9</text>
<text x="22" y="33.7">10</text>
<text x="22" y="36">11</text>
<text x="22" y="31.4">9</text>
<text x="30.1" y="30.1">GND</text>
<text x="67" y="32.5">+6V_EXT</text>
<text x="212.4" y="36">1</text>
<text x="240.4" y="32.5">GND</text>
<text x="250.6" y="33.7">10</text>
<text x="250.6" y="36">11</text>
<text x="251.6" y="31.4">9</text>
<text x="256.2" y="34.8">10</text>
<text x="256.2" y="30.1">8</text>
<text x="256.2" y="32.5">9</text>
<text x="16.4" y="37">11</text>
<text x="16.4" y="39.4">12</text>
<text x="16.4" y="41.7">13</text>
<text x="22" y="38.3">12</text>
<text x="22" y="40.6">13</text>
<text x="30.1" y="39.4">+3.3V</text>
<text x="72.2" y="40.6">2/3</text>
<text x="125.7" y="39.4">PA0</text>
<text x="125.7" y="41.7">PA8</text>
<text x="135" y="38.1">SERVO SIG BUFF IN</text>
<text x="135" y="40.4">RED BUFF IN</text>
<text x="154.8" y="38.3">2</text>
<text x="154.8" y="40.6">3</text>
<text x="159.3" y="39.4">D0</text>
<text x="159.3" y="41.7">D1</text>
<text x="168.3" y="39.4">Q0</text>
<text x="168.3" y="41.7">Q1</text>
<text x="174.3" y="38.3">18</text>
<text x="174.3" y="40.6">17</text>
<text x="178.9" y="40.4">RED</text>
<text x="178.9" y="38.1">SERVO SIG</text>
<text x="212.4" y="38.3">2</text>
<text x="212.4" y="40.6">3</text>
<text x="240" y="39.4">PA12</text>
<text x="241" y="41.7">PA6</text>
<text x="250.6" y="38.3">12</text>
<text x="250.6" y="40.6">13</text>
<text x="256.2" y="37">11</text>
<text x="256.2" y="39.4">12</text>
<text x="256.2" y="41.7">13</text>
<text x="16.4" y="44">14</text>
<text x="16.4" y="46.3">15</text>
<text x="22" y="42.9">14</text>
<text x="22" y="45.2">15</text>
<text x="22" y="47.5">16</text>
<text x="47.4" y="47.4">TIM3 CH1 IN</text>
<text x="61.3" y="47.5">6</text>
<text x="69.6" y="46.2">VCC</text>
<text x="80.8" y="47.5">1</text>
<text x="84.3" y="47.4">TIM3 CH1 OUT</text>
<text x="100.5" y="47.5">1</text>
<text x="124.6" y="44">PA11</text>
<text x="124.6" y="46.3">PA12</text>
<text x="135" y="42.8">GRN BUFF IN</text>
<text x="135" y="45">BLU BUFF IN</text>
<text x="154.8" y="42.9">4</text>
<text x="154.8" y="45.2">5</text>
<text x="154.8" y="47.5">6</text>
<text x="159.3" y="44">D2</text>
<text x="159.3" y="46.3">D3</text>
<text x="168.3" y="44">Q2</text>
<text x="168.3" y="46.3">Q3</text>
<text x="174.3" y="42.9">16</text>
<text x="174.3" y="45.2">15</text>
<text x="174.3" y="47.5">14</text>
<text x="178.9" y="42.8">GRN</text>
<text x="178.9" y="45">BLU</text>
<text x="213.3" y="45.2">SERVO MOTOR</text>
<text x="240" y="44">PA11</text>
<text x="250.6" y="42.9">14</text>
<text x="250.6" y="45.2">15</text>
<text x="250.6" y="47.5">16</text>
<text x="256.2" y="44">14</text>
<text x="256.2" y="46.3">15</text>
<text x="16.4" y="48.6">16</text>
<text x="16.4" y="50.9">17</text>
<text x="16.4" y="53.2">18</text>
<text x="22" y="49.9">17</text>
<text x="22" y="52.2">18</text>
<text x="30.1" y="48.6">+3.3V</text>
<text x="30.1" y="53.2">+5.0V</text>
<text x="47.4" y="49.7">TIM3 CH3 IN</text>
<text x="61.3" y="49.9">7</text>
<text x="65.8" y="48.6">IA</text>
<text x="65.8" y="50.9">IB</text>
<text x="69.5" y="53.3">GND</text>
<text x="74.6" y="48.6">OA</text>
<text x="74.6" y="50.9">OB</text>
<text x="80.8" y="49.9">4</text>
<text x="84.3" y="49.7">TIM3 CH3 OUT</text>
<text x="100.5" y="49.9">2</text>
<text x="154.8" y="49.9">7</text>
<text x="154.8" y="52.2">8</text>
<text x="159.3" y="48.6">D4</text>
<text x="159.3" y="50.9">D5</text>
<text x="159.3" y="53.2">D6</text>
<text x="168.3" y="48.6">Q4</text>
<text x="168.3" y="50.9">Q5</text>
<text x="168.3" y="53.2">Q6</text>
<text x="174.3" y="49.9">13</text>
<text x="174.3" y="52.2">12</text>
<text x="208.9" y="50.9">GND</text>
<text x="241" y="50.9">PB6</text>
<text x="250.6" y="49.9">17</text>
<text x="250.6" y="52.2">18</text>
<text x="256.2" y="48.6">16</text>
<text x="256.2" y="50.9">17</text>
<text x="256.2" y="53.2">18</text>
<text x="16.4" y="55.5">19</text>
<text x="16.4" y="57.8">20</text>
<text x="22" y="54.4">19</text>
<text x="22" y="56.8">20</text>
<text x="22" y="59.1">21</text>
<text x="30.1" y="55.5">GND</text>
<text x="30.1" y="57.8">GND</text>
<text x="46.9" y="59.5" transform="rotate(-90 46.9 59.5)">PA6</text>
<text x="49.1" y="59.6" transform="rotate(-90 49.1 59.6)">PB0</text>
<text x="72.2" y="58.9">5/8</text>
<text x="78.7" y="59.1">L9110</text>
<text x="101.4" y="54.4">DC MOTOR</text>
<text x="154.8" y="54.4">9</text>
<text x="154.8" y="59.1">1</text>
<text x="159.3" y="55.5">D7</text>
<text x="168.3" y="55.5">Q7</text>
<text x="174.3" y="54.4">11</text>
<text x="186" y="55.2">80</text>
<text x="192.9" y="55.2">80</text>
<text x="199.8" y="55.2">150</text>
<text x="240.4" y="57.8">GND</text>
<text x="240.9" y="55.5">PC7</text>
<text x="250.6" y="54.4">19</text>
<text x="250.6" y="56.8">20</text>
<text x="250.6" y="59.1">21</text>
<text x="256.2" y="55.5">19</text>
<text x="256.2" y="57.8">20</text>
<text x="16.4" y="60.2">21</text>
<text x="16.4" y="62.4">22</text>
<text x="16.4" y="64.7">23</text>
<text x="22" y="61.4">22</text>
<text x="22" y="63.7">23</text>
<text x="22" y="66">24</text>
<text x="30.1" y="62.4">GND</text>
<text x="30.1" y="64.7">PC13</text>
<text x="87.8" y="60.2">+6V_EXT</text>
<text x="102.7" y="60.2">+6V_EXT</text>
<text x="121.4" y="64.5">1k</text>
<text x="128.3" y="64.5">1k</text>
<text x="135.2" y="64.5">1k</text>
<text x="142.2" y="64.5">1k</text>
<text x="153.7" y="61.4">19</text>
<text x="157.9" y="66">ECE298_RS_74HCT541</text>
<text x="159.3" y="60.2">OE1</text>
<text x="159.3" y="62.4">OE2</text>
<text x="212.4" y="61.4">1</text>
<text x="212.4" y="63.7">2</text>
<text x="212.4" y="66">3</text>
<text x="241" y="60.2">PA9</text>
<text x="241" y="62.4">PB2</text>
<text x="241" y="64.7">PA8</text>
<text x="250.6" y="61.4">22</text>
<text x="250.6" y="63.7">23</text>
<text x="250.6" y="66">24</text>
<text x="256.2" y="60.2">21</text>
<text x="256.2" y="62.4">22</text>
<text x="256.2" y="64.7">23</text>
<text x="16.4" y="67.1">24</text>
<text x="16.4" y="69.4">25</text>
<text x="16.4" y="71.7">26</text>
<text x="22" y="68.3">25</text>
<text x="22" y="70.6">26</text>
<text x="69.3" y="71.7">GND</text>
<text x="157.9" y="68.3">VCC = +5.0V</text>
<text x="157.9" y="70.6">GND = GND</text>
<text x="212.4" y="68.3">4</text>
<text x="250.6" y="68.3">25</text>
<text x="250.6" y="70.6">26</text>
<text x="256.2" y="67.1">24</text>
<text x="256.2" y="69.4">25</text>
<text x="256.2" y="71.7">26</text>
<text x="16.4" y="74">27</text>
<text x="16.4" y="76.3">28</text>
<text x="22" y="72.9">27</text>
<text x="22" y="75.2">28</text>
<text x="22" y="77.6">29</text>
<text x="30.1" y="76.3">PA0</text>
<text x="96" y="73.7">10000pF</text>
<text x="111" y="73.7">10u</text>
<text x="176.6" y="74">+5V_EXT</text>
<text x="188.1" y="74">+5V_EXT</text>
<text x="215.6" y="72.9">RGB LED</text>
<text x="250.6" y="72.9">27</text>
<text x="250.6" y="75.2">28</text>
<text x="250.6" y="77.6">29</text>
<text x="256.2" y="74">27</text>
<text x="256.2" y="76.3">28</text>
<text x="16.4" y="78.6">29</text>
<text x="16.4" y="80.9">30</text>
<text x="16.4" y="83.2">31</text>
<text x="22" y="79.8">30</text>
<text x="22" y="82.1">31</text>
<text x="56.4" y="81">TEST POINT</text>
<text x="90" y="83.2">GND</text>
<text x="105" y="83.2">GND</text>
<text x="148.9" y="80.9">GND</text>
<text x="206.5" y="78.6">GND</text>
<text x="241" y="78.6">PB5</text>
<text x="250.6" y="79.8">30</text>
<text x="250.6" y="82.1">31</text>
<text x="256.2" y="78.6">29</text>
<text x="256.2" y="80.9">30</text>
<text x="256.2" y="83.2">31</text>
<text x="16.4" y="85.5">32</text>
<text x="16.4" y="87.8">33</text>
<text x="22" y="84.5">32</text>
<text x="22" y="86.8">33</text>
<text x="22" y="89.1">34</text>
<text x="182.5" y="89.8">10000pF</text>
<text x="196.4" y="89.8">10u</text>
<text x="240" y="87.8">PA10</text>
<text x="240.4" y="85.5">GND</text>
<text x="250.6" y="84.5">32</text>
<text x="250.6" y="86.8">33</text>
<text x="250.6" y="89.1">34</text>
<text x="256.2" y="85.5">32</text>
<text x="256.2" y="87.8">33</text>
<text x="16.4" y="90.1">34</text>
<text x="16.4" y="92.4">35</text>
<text x="16.4" y="94.7">36</text>
<text x="22" y="91.4">35</text>
<text x="22" y="93.7">36</text>
<text x="30.1" y="90.1">PB0</text>
<text x="250.6" y="91.4">35</text>
<text x="250.6" y="93.7">36</text>
<text x="256.2" y="90.1">34</text>
<text x="256.2" y="92.4">35</text>
<text x="256.2" y="94.7">36</text>
<text x="16.4" y="97.1">37</text>
<text x="16.4" y="99.4">38</text>
<text x="22" y="96">37</text>
<text x="22" y="98.3">38</text>
<text x="54.3" y="101.6">+3.3V</text>
<text x="176.6" y="99.4">GND</text>
<text x="190.4" y="99.4">GND</text>
<text x="250.6" y="96">37</text>
<text x="250.6" y="98.3">38</text>
<text x="256.2" y="97.1">37</text>
<text x="256.2" y="99.4">38</text>
<text x="8" y="102.9">1-534236-9</text>
<text x="72.8" y="104">+3.3V</text>
<text x="254.8" y="102.9">1-534236-9</text>
<text x="236.6" y="108.6">+6V_EXT</text>
<text x="250.4" y="108.6">+5V_EXT</text>
<text x="264.2" y="108.6">+3.3V</text>
<text x="271.1" y="108.6">+5.0V</text>
<text x="67" y="115.5">PB1</text>
<text x="78.7" y="117.5">10000pF</text>
<text x="117.5" y="117.8">PC7</text>
<text x="128.2" y="116.8">2</text>
<text x="138.5" y="116.8">3</text>
<text x="152.8" y="118.9">RxD</text>
<text x="153.5" y="116.6">TxD 1</text>
<text x="158.2" y="119">2</text>
<text x="59.1" y="123.7">10K</text>
<text x="131.4" y="122.5">CMOS4050</text>
<text x="131.4" y="124.8">VDD = +3.3V</text>
<text x="142.9" y="120.1">PC6</text>
<text x="158.2" y="121.4">3</text>
<text x="161.4" y="126">UART</text>
<text x="54.3" y="129.3">GND</text>
<text x="72.8" y="127">GND</text>
<text x="131.4" y="127.1">VSS = GND</text>
<text x="252.7" y="127">GND</text>
<text x="54.3" y="134">+3.3V</text>
<text x="72.8" y="136.3">+3.3V</text>
<text x="88.9" y="136.3">+3.3V</text>
<text x="208.7" y="132.5">TEST POINT</text>
<text x="60.2" y="142.2">1</text>
<text x="152.4" y="138.6">GND</text>
<text x="43.9" y="147.8">PA10</text>
<text x="44.9" y="145.5">PA9</text>
<text x="52" y="144.3">TRIG</text>
<text x="52" y="146.6">ECHO</text>
<text x="60.2" y="144.4">2</text>
<text x="60.2" y="146.7">3</text>
<text x="60.2" y="149.1">4</text>
<text x="78.7" y="149.8">10000pF</text>
<text x="94.9" y="149.8">10u</text>
<text x="213.5" y="147.8">+5.0V</text>
<text x="60.2" y="151.4">5</text>
<text x="63.3" y="156">US-100</text>
<text x="219.4" y="156">1</text>
<text x="234.2" y="154.7">+5.0V</text>
<text x="248.1" y="154.7">+5.0V</text>
<text x="38" y="157.9">TEST POINT</text>
<text x="54.3" y="161.7">GND</text>
<text x="72.8" y="159.3">GND</text>
<text x="88.9" y="159.3">GND</text>
<text x="155.7" y="159.3">PB5</text>
<text x="155.7" y="161.7">PB6</text>
<text x="164.8" y="160.4">DIG A1 BUFF IN 3</text>
<text x="165.1" y="158.1">DIG A0 BUFF IN 2</text>
<text x="184.7" y="159.3">D0</text>
<text x="184.7" y="161.7">D1</text>
<text x="193.6" y="159.3">Q0</text>
<text x="193.6" y="161.7">Q1</text>
<text x="199.6" y="158.3">18DIG A0</text>
<text x="199.6" y="160.6">17DIG A1</text>
<text x="219.4" y="158.3">2</text>
<text x="219.4" y="160.6">3</text>
<text x="54.3" y="166.2">+3.3V</text>
<text x="155.7" y="164">PB8</text>
<text x="155.7" y="166.2">PB9</text>
<text x="164.8" y="162.7">DIG A2 BUFF IN 4</text>
<text x="164.8" y="165">DIG A3 BUFF IN 5</text>
<text x="165.1" y="167.3">DIG B0 BUFF IN 6</text>
<text x="184.7" y="164">D2</text>
<text x="184.7" y="166.2">D3</text>
<text x="193.6" y="164">Q2</text>
<text x="193.6" y="166.2">Q3</text>
<text x="199.6" y="162.9">16DIG A2</text>
<text x="199.6" y="165.2">15DIG A3</text>
<text x="199.6" y="167.5">14DIG B0</text>
<text x="219.4" y="162.9">4</text>
<text x="219.4" y="165.2">5</text>
<text x="219.4" y="167.5">6</text>
<text x="72.8" y="168.6">+3.3V</text>
<text x="154.5" y="168.6">PC10</text>
<text x="154.5" y="170.9">PC11</text>
<text x="154.5" y="173.2">PC12</text>
<text x="165.1" y="169.6">DIG B1 BUFF IN 7</text>
<text x="165.1" y="172">DIG B2 BUFF IN 8</text>
<text x="184.7" y="168.6">D4</text>
<text x="184.7" y="170.9">D5</text>
<text x="184.7" y="173.2">D6</text>
<text x="193.6" y="168.6">Q4</text>
<text x="193.6" y="170.9">Q5</text>
<text x="193.6" y="173.2">Q6</text>
<text x="199.6" y="169.8">13DIG B1</text>
<text x="199.6" y="172.1">12DIG B2</text>
<text x="219.4" y="169.8">7</text>
<text x="219.4" y="172.1">8</text>
<text x="240.2" y="168.3">10000pF</text>
<text x="254" y="168.3">10u</text>
<text x="47.4" y="176.6">ANLG OUT</text>
<text x="47.4" y="178.9">DIG OUT</text>
<text x="60.2" y="174.4">1</text>
<text x="60.2" y="176.7">2</text>
<text x="60.2" y="179.1">3</text>
<text x="154.5" y="175.5">PC13</text>
<text x="165.1" y="174.2">DIG B3 BUFF IN 9</text>
<text x="180.1" y="179.1">1</text>
<text x="184.7" y="175.5">D7</text>
<text x="193.6" y="175.5">Q7</text>
<text x="199.6" y="174.4">11DIG B3</text>
<text x="218.3" y="176.7">10</text>
<text x="219.4" y="174.4">9</text>
<text x="234.2" y="177.8">GND</text>
<text x="248.1" y="177.8">GND</text>
<text x="31.1" y="180.1">PB2</text>
<text x="58.7" y="186">RPM SENSOR</text>
<text x="60.2" y="181.4">4</text>
<text x="78.7" y="182.1">10000pF</text>
<text x="179.1" y="181.4">19</text>
<text x="183.3" y="186">ECE298_RS_74HCT541</text>
<text x="184.7" y="180.1">OE1</text>
<text x="184.7" y="182.4">OE2</text>
<text x="222.5" y="181.4">TIM BRD SIP CONN</text>
<text x="54.3" y="191.6">GND</text>
<text x="72.8" y="191.6">GND</text>
<text x="174.3" y="191.6">GND</text>
<text x="183.3" y="188.3">VCC = +5.0V</text>
<text x="183.3" y="190.6">GND = GND</text>
<text x="213.5" y="187">GND</text>
</g>
</svg>
